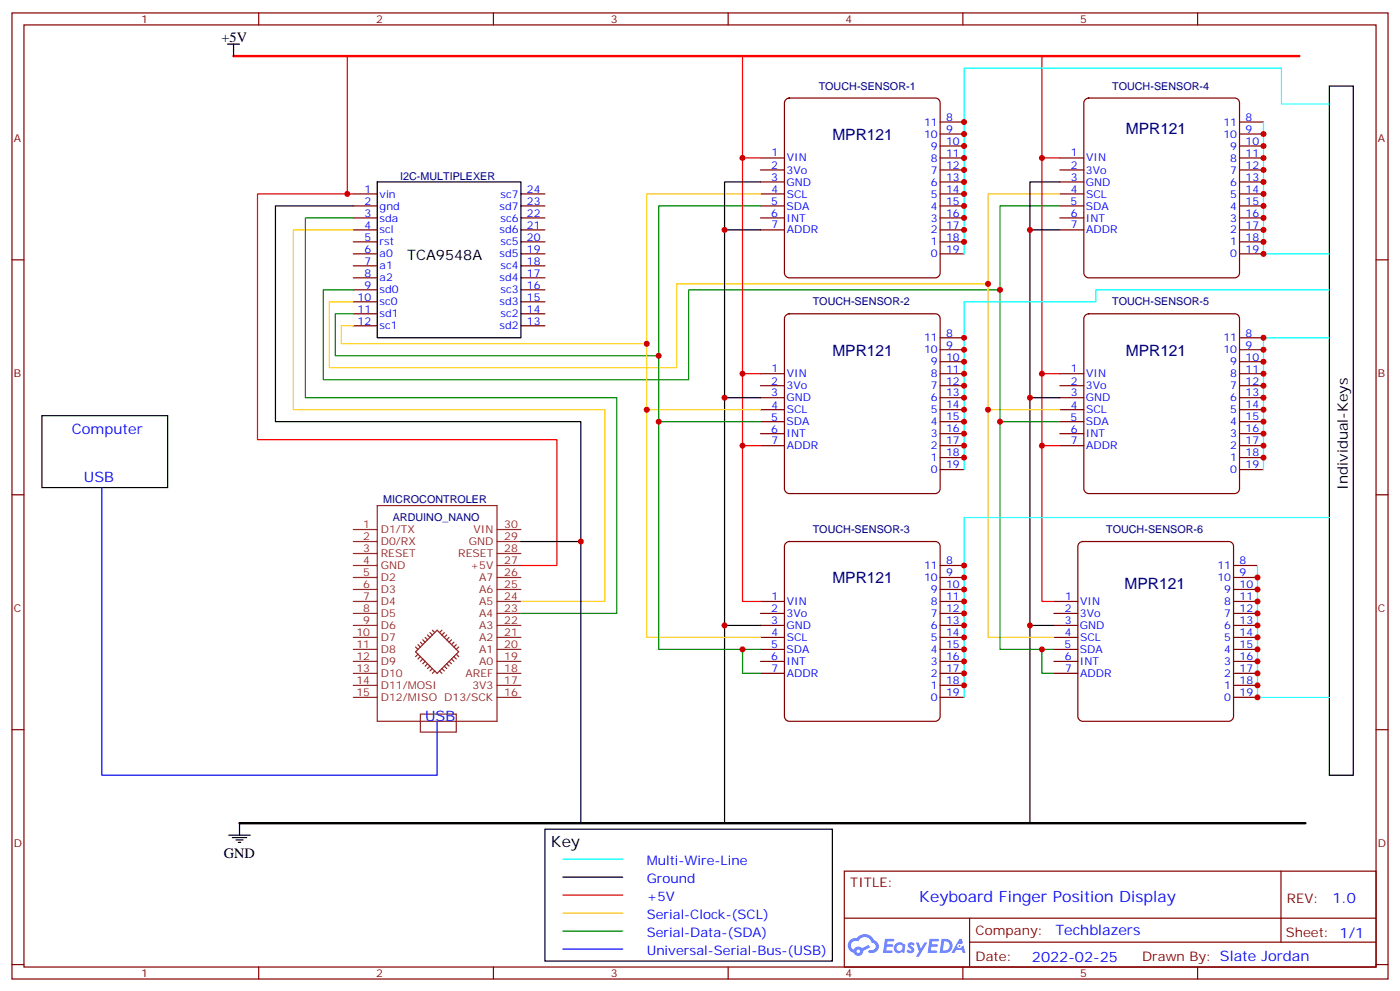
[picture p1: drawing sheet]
<svg xmlns="http://www.w3.org/2000/svg" width="412mm" height="292mm" viewBox="0 0 412 292" stroke-linecap="round" stroke-linejoin="round" font-family="sans-serif">
<g fill="none" stroke="#870000" stroke-width=".35">
<path d="M3.5 3.8h405.4v284.3h-405.4zM7.1 7.3h398.2v277.3h-398.2zM76.2 3.8v3.5M145.3 3.8v3.5M214.5 3.8v3.5M283.6 3.8v3.5M352.8 3.8v3.5M3.5 76.5h3.6M405.3 76.5h3.6M3.5 145.6h3.6M405.3 145.6h3.6M3.5 214.8h3.6"/>
<path d="M405.3 214.8h3.6M248.7 256.4h156.6v28.2h-156.6zM377.3 256.4v20.9M248.7 270.2h156.5M285.6 277.3h119.6M285.6 270.2v14.2M3.5 283.9h3.6M76.2 284.6v3.5M145.3 284.6v3.5M214.5 284.6v3.5M283.6 284.6v3.5M352.8 284.6v3.5"/>
<path d="M405.3 283.9h3.6"/>
</g>
<g fill="#5487ff">
<path d="M267.7 277.6a1.22 1.22 0 0 1 1.7 .2l-.4 .6a.47 .47 0 0 0-.3-.4 .47 .47 0 0 0-.5 .2l.1 .2a1.14 1.14 0 0 1 .8 1.8 1.14 1.14 0 0 1-1.9 0l-.2-.2 .5-.6 .7 .5a.29 .29 0 0 0 .3-.3 .29 .29 0 0 0-.2-.3 1.04 1.04 0 0 1-.6-1.7z"/>
<path d="M260.7 276.3h2.4l.3 .2-.2 .5-1.8 .1-.1 .8h1.5l.3 .4-.3 .4h-1.6l-.2 1.1h1.7l.2 .3-.2 .3-2.6 .1z"/>
<path d="M273.8 276.3h2.4l.3 .2-.1 .5-1.8 .1-.2 .8h1.6l.3 .4-.4 .4h-1.6l-.1 1.1h1.7l.2 .3-.2 .3-2.6 .1z"/>
<path d="M282.6 276.3h.7l.3 1.3-.6 .3a.69 .69 0 0 0-1 .3 .69 .69 0 0 0 .4 .9 .69 .69 0 0 0 .9-.6l.5-.2 .6 2.2h-.8l-.2-.9h-1.8l-.5 .9h-.8z"/>
<path d="M269.8 277.4h.8l.6 1.8 1.1-1.8h.9l-2.6 4.2h-.8l.9-1.5z"/>
<path d="M277.4 276.3l-.6 4.2h1.3a2.11 2.11 0 0 0 2.5-2.1 2.11 2.11 0 0 0-2.5-2.1zM278.1 277.1a1.39 1.39 0 0 1 1.7 1.4 1.39 1.39 0 0 1-1.8 1.3h-.3z"/>
<path d="M263.7 277.9a1.54 1.54 0 0 0-.1 2.2 1.54 1.54 0 0 0 2.2 .1l.6 .3 .3-2.3-.2-.3h-.4a1.49 1.49 0 0 0-2.4 0zM264 278.9a.94 .94 0 0 1 1.8 0 .94 .94 0 0 1-1.8 0z"/>
<path d="M250.4 276.7a2.18 2.18 0 0 0 1.1 3.7 1.44 1.44 0 0 0 1.6 .9 1.44 1.44 0 0 0 1.2-1.4l2-1.1-.5-.7-1.9 1a1.47 1.47 0 0 0-2.4 .4 1.39 1.39 0 0 1-.7-1.9 1.39 1.39 0 0 1 2-.5 2.12 2.12 0 0 1 2.2-1.3 2.12 2.12 0 0 1 1.9 1.7 1.14 1.14 0 0 1 1.1 1.4 1.14 1.14 0 0 1-1.7 .7 .43 .43 0 0 0-.5 .4 .43 .43 0 0 0 .4 .5 1.98 1.98 0 0 0 2.5-1.2 1.98 1.98 0 0 0-1.2-2.6 3.1 3.1 0 0 0-5.3-.6l-.9 .1zM252.3 280a.55 .55 0 0 1 1.1 0 .55 .55 0 0 1-1.1 0z"/>
<circle cx="282.6" cy="278.4" r=".26"/>
</g>
<g fill="none" stroke="#870000" stroke-width=".35">
<path d="M276.9 35.9h7.1M276.9 39.4h7.1M365.1 35.9h7.1M365.1 39.4h7.1M104.1 57.1h7M153.5 57.1h7M224 57.1h7.1M224 50h7.1M224 53.6h7.1M224 46.5h7.1M276.9 57.1h7.1M276.9 50h7.1"/>
<path d="M276.9 53.6h7.1M276.9 43h7.1M276.9 46.5h7.1M312.2 57.1h7.1M312.2 50h7.1M312.2 53.6h7.1M312.2 46.5h7.1M365.1 57.1h7.1M365.1 50h7.1M365.1 53.6h7.1M365.1 43h7.1M365.1 46.5h7.1"/>
<path d="M104.1 60.6h7M104.1 64.1h7M104.1 67.7h7M104.1 71.2h7M104.1 74.7h7M104.1 78.2h7M153.5 60.6h7M153.5 64.1h7M153.5 67.7h7M153.5 71.2h7M153.5 74.7h7M153.5 78.2h7"/>
<path d="M224 60.6h7.1M224 64.1h7.1M224 67.7h7.1M276.9 60.6h7.1M276.9 64.1h7.1M276.9 67.7h7.1M276.9 71.2h7.1M276.9 74.7h7.1M312.2 60.6h7.1M312.2 64.1h7.1M312.2 67.7h7.1M365.1 60.6h7.1"/>
<path d="M365.1 64.1h7.1M365.1 67.7h7.1M365.1 71.2h7.1M365.1 74.7h7.1M104.1 81.8h7M104.1 85.3h7M104.1 88.8h7M104.1 92.4h7M104.1 95.9h7M153.5 81.8h7M153.5 85.3h7M153.5 88.8h7"/>
<path d="M153.5 92.4h7M153.5 95.9h7M276.9 99.4h7.1M365.1 99.4h7.1M224 113.5h7.1M224 117.1h7.1M224 110h7.1M276.9 113.5h7.1M276.9 117.1h7.1M276.9 102.9h7.1M276.9 106.5h7.1M276.9 110h7.1"/>
<path d="M312.2 113.5h7.1M312.2 117.1h7.1M312.2 110h7.1M365.1 113.5h7.1M365.1 117.1h7.1M365.1 102.9h7.1M365.1 106.5h7.1M365.1 110h7.1M224 120.6h7.1M224 124.1h7.1M224 127.6h7.1M224 131.2h7.1"/>
<path d="M276.9 120.6h7.1M276.9 124.1h7.1M276.9 127.6h7.1M276.9 131.2h7.1M276.9 134.7h7.1M276.9 138.2h7.1M312.2 120.6h7.1M312.2 124.1h7.1M312.2 127.6h7.1M312.2 131.2h7.1M365.1 120.6h7.1M365.1 124.1h7.1"/>
<path d="M365.1 127.6h7.1M365.1 131.2h7.1M365.1 134.7h7.1M365.1 138.2h7.1M224 177h7.1M276.9 166.4h7.1M276.9 170h7.1M276.9 173.5h7.1M276.9 177h7.1M310.4 177h7.1M363.4 166.4h7M363.4 170h7"/>
<path d="M363.4 173.5h7M363.4 177h7M224 180.6h7.1M224 184.1h7.1M224 187.6h7.1M224 191.1h7.1M224 194.7h7.1M224 198.2h7.1M276.9 180.6h7.1M276.9 184.1h7.1M276.9 187.6h7.1M276.9 191.1h7.1"/>
<path d="M276.9 194.7h7.1M276.9 198.2h7.1M310.4 180.6h7.1M310.4 184.1h7.1M310.4 187.6h7.1M310.4 191.1h7.1M310.4 194.7h7.1M310.4 198.2h7.1M363.4 180.6h7M363.4 184.1h7M363.4 187.6h7M363.4 191.1h7"/>
<path d="M363.4 194.7h7M363.4 198.2h7M276.9 201.7h7.1M276.9 205.2h7.1M363.4 201.7h7M363.4 205.2h7"/>
</g>
<g fill="none" stroke="#000" stroke-width=".35">
<path d="M67 13h3.6M68.8 13v3.5M391.6 25.3h7v202.9h-7zM111.1 53.6h42.4v45.8h-42.4zM224 53.6h-10.6v188.7M312.2 53.6h-8.8v63.5M104.1 60.6h-23v63.5h90v35.3h-17.6M213.4 67.7h10.6M303.4 67.7h8.8M213.4 117.1h10.6M312.2 117.1h-8.8v67M12.3 122.3h37.1v21.2h-37.1z"/>
<path d="M171.1 159.4v82.9M213.4 184.1h10.6M310.4 184.1h-7v58.2M67.4 245.8h6.3M68.4 246.5h4.3M69.5 247.2h2.1M70.2 247.9h.7M70.6 242.3v3.5M160.5 244.1h84.7v38.8h-84.7zM165.8 258.2h17.6"/>
</g>
<g fill="none" stroke="#8c2424" stroke-width=".35">
<path d="M104.1 159.4h7M104.1 155.9h7M111.1 148.8h35.3v63.5h-35.3zM146.4 159.4h7.1M146.4 155.9h7.1M104.1 177h7M104.1 173.5h7M104.1 170h7M104.1 166.4h7M104.1 162.9h7M146.4 177h7.1M146.4 173.5h7.1"/>
<path d="M146.4 170h7.1M146.4 166.4h7.1M146.4 162.9h7.1M104.1 198.2h7M104.1 194.7h7M104.1 191.1h7M104.1 187.6h7M104.1 184.1h7M104.1 180.6h7M122.4 191.8l6.4-6.3 6.3 6.3-6.3 6.4zM122.4 190.4l.7 .7M123.1 189.7l.7 .7"/>
<path d="M123.1 192.5l-.7 .8M123.8 189l.7 .7M123.8 193.3l-.7 .7M124.5 188.3l.7 .7M124.5 194l-.7 .7M125.2 187.6l.7 .7M125.2 194.7l-.7 .7M125.9 186.9l.7 .7M125.9 195.4l-.7 .7M126.6 186.2l.8 .7M126.6 196.1l-.7 .7M127.4 196.8l-.8 .7"/>
<path d="M127.4 185.5l.7 .7M128.1 197.5l-.7 .7M129.5 197.5l.7 .7M130.2 196.8l.7 .7M130.2 185.5l-.7 .7M130.9 196.1l.7 .7M130.9 186.2l-.7 .7M131.6 195.4l.7 .7M131.6 186.9l-.7 .7M132.3 194.7l.7 .7M132.3 187.6l-.7 .7M133 194l.7 .7"/>
<path d="M133 188.3l-.7 .7M133.7 193.3l.7 .7M133.7 189l-.7 .7M134.4 192.5l.7 .8M134.4 189.7l-.7 .7M135.1 190.4l-.7 .7M146.4 198.2h7.1M146.4 194.7h7.1M146.4 191.1h7.1M146.4 187.6h7.1M146.4 184.1h7.1M146.4 180.6h7.1"/>
<path d="M104.1 201.7h7M104.1 205.2h7M123.8 210.2h10.6v5.3h-10.6zM146.4 201.7h7.1M146.4 205.2h7.1"/>
</g>
<path d="M30 143.5v84.7h98.8v-15.9M165.8 279.3h17.6" fill="none" stroke="#00f" stroke-width=".35"/>
<path d="M224 57.1h-33.5v44.1h-90v-5.3h3.6M312.2 57.1h-21.2v26.4h-91.7v24.7h-102.3v-19.4h7.1M104.1 67.7h-17.7v52.9h91.8v56.4h-24.7M291 83.5v37.1h21.2M190.5 101.2v19.4h33.5M190.5 120.6v67h33.5M291 120.6v67h19.4M165.8 268.7h17.6" fill="none" stroke="#fc0" stroke-width=".35"/>
<path d="M104.1 64.1h-14.1v53h91.7v63.5h-28.2M224 60.6h-30v44.1h-95.2v-12.3h5.3M312.2 60.6h-17.6v24.7h-91.8v26.5h-107.6v-26.5h8.9M294.6 85.3v38.8h17.6M194 104.7v19.4h30M194 124.1v67h30M294.6 124.1v67h15.8M218.7 191.1v7.1h5.3M306.9 191.1v7.1h3.5M165.8 274h17.6" fill="none" stroke="#008700" stroke-width=".35"/>
<path d="M231.4 29.4l1.1-.5h43a1.41 1.41 0 0 1 1.4 1.4v50.1a1.51 1.51 0 0 1-1.4 1.4h-43a1.51 1.51 0 0 1-1.4-1.4v-50.1zM319.6 29.4l1.1-.5h43a1.41 1.41 0 0 1 1.4 1.4v50.1a1.51 1.51 0 0 1-1.4 1.4h-43a1.51 1.51 0 0 1-1.4-1.4v-50.1zM231.4 92.9l1.1-.5h43a1.41 1.41 0 0 1 1.4 1.4v50.1a1.51 1.51 0 0 1-1.4 1.4h-43a1.51 1.51 0 0 1-1.4-1.4v-50.1zM319.6 92.9l1.1-.5h43a1.41 1.41 0 0 1 1.4 1.4v50.1a1.51 1.51 0 0 1-1.4 1.4h-43a1.51 1.51 0 0 1-1.4-1.4v-50.1zM231.4 160l1.1-.6h43a1.41 1.41 0 0 1 1.4 1.4v50.1a1.51 1.51 0 0 1-1.4 1.4h-43a1.51 1.51 0 0 1-1.4-1.4v-50.1zM317.8 160l1.1-.6h43a1.41 1.41 0 0 1 1.5 1.4v50.1a1.51 1.51 0 0 1-1.5 1.4h-43a1.51 1.51 0 0 1-1.4-1.4v-50.1z" fill="none" stroke="#800000" stroke-width=".35"/>
<path d="M102.3 16.5v40.6M218.7 16.5v30h5.3M306.9 16.5v30h5.3M104.1 57.1h-28.3v72.3h88.2v37h-10.5M218.7 46.5v63.5h5.3M306.9 46.5v63.5h5.3M218.7 110v67h5.3M306.9 110v67h3.5M218.7 131.2h5.3M306.9 131.2h5.3M165.8 263.5h17.6" fill="none" stroke="#f00" stroke-width=".35"/>
<path d="M68.8 16.5h314" fill="none" stroke="#f00" stroke-width=".71"/>
<path d="M70.6 242.3h313.9" fill="none" stroke="#000" stroke-width=".71"/>
<path d="M372.2 35.9v38.8h19.4M391.6 30.6h-14.1v-10.6h-93.5v54.7M391.6 99.4h-19.4v38.8M391.6 85.3h-68.8v3.5h-38.8v49.4M391.6 152.3h-107.6v52.9M370.4 166.4v38.8h21.2M165.8 252.9h17.6" fill="none" stroke="#0ff" stroke-width=".35"/>
<g fill="#c00">
<circle cx="306.9" cy="46.5" r=".88"/>
<circle cx="306.9" cy="110" r=".88"/>
<circle cx="218.7" cy="46.5" r=".88"/>
<circle cx="218.7" cy="110" r=".88"/>
<circle cx="102.3" cy="57.1" r=".88"/>
<circle cx="303.4" cy="184.1" r=".88"/>
<circle cx="303.4" cy="117.1" r=".88"/>
<circle cx="171.1" cy="159.4" r=".88"/>
<circle cx="213.4" cy="117.1" r=".88"/>
<circle cx="213.4" cy="184.1" r=".88"/>
<circle cx="291" cy="83.5" r=".88"/>
<circle cx="291" cy="120.6" r=".88"/>
<circle cx="294.6" cy="124.1" r=".88"/>
<circle cx="190.5" cy="101.2" r=".88"/>
<circle cx="190.5" cy="120.6" r=".88"/>
<circle cx="194" cy="104.7" r=".88"/>
<circle cx="194" cy="124.1" r=".88"/>
<circle cx="218.7" cy="191.1" r=".88"/>
<circle cx="218.7" cy="131.2" r=".88"/>
<circle cx="306.9" cy="191.1" r=".88"/>
<circle cx="306.9" cy="131.2" r=".88"/>
<circle cx="294.6" cy="85.3" r=".88"/>
<circle cx="213.4" cy="67.7" r=".88"/>
<circle cx="303.4" cy="67.7" r=".88"/>
<circle cx="284" cy="166.4" r=".88"/>
<circle cx="284" cy="170" r=".88"/>
<circle cx="284" cy="173.5" r=".88"/>
<circle cx="284" cy="177" r=".88"/>
<circle cx="284" cy="180.6" r=".88"/>
<circle cx="284" cy="184.1" r=".88"/>
<circle cx="284" cy="187.6" r=".88"/>
<circle cx="284" cy="191.1" r=".88"/>
<circle cx="284" cy="194.7" r=".88"/>
<circle cx="284" cy="198.2" r=".88"/>
<circle cx="284" cy="201.7" r=".88"/>
<circle cx="372.2" cy="102.9" r=".88"/>
<circle cx="372.2" cy="106.5" r=".88"/>
<circle cx="372.2" cy="110" r=".88"/>
<circle cx="372.2" cy="113.5" r=".88"/>
<circle cx="372.2" cy="117.1" r=".88"/>
<circle cx="372.2" cy="120.6" r=".88"/>
<circle cx="372.2" cy="124.1" r=".88"/>
<circle cx="372.2" cy="127.6" r=".88"/>
<circle cx="372.2" cy="131.2" r=".88"/>
<circle cx="372.2" cy="134.7" r=".88"/>
<circle cx="372.2" cy="99.4" r=".88"/>
<circle cx="370.4" cy="170" r=".88"/>
<circle cx="370.4" cy="173.5" r=".88"/>
<circle cx="370.4" cy="177" r=".88"/>
<circle cx="370.4" cy="180.6" r=".88"/>
<circle cx="370.4" cy="184.1" r=".88"/>
<circle cx="370.4" cy="187.6" r=".88"/>
<circle cx="370.4" cy="191.1" r=".88"/>
<circle cx="370.4" cy="194.7" r=".88"/>
<circle cx="370.4" cy="198.2" r=".88"/>
<circle cx="370.4" cy="201.7" r=".88"/>
<circle cx="370.4" cy="205.2" r=".88"/>
<circle cx="284" cy="102.9" r=".88"/>
<circle cx="284" cy="106.5" r=".88"/>
<circle cx="284" cy="110" r=".88"/>
<circle cx="284" cy="113.5" r=".88"/>
<circle cx="284" cy="117.1" r=".88"/>
<circle cx="284" cy="120.6" r=".88"/>
<circle cx="284" cy="124.1" r=".88"/>
<circle cx="284" cy="127.6" r=".88"/>
<circle cx="284" cy="131.2" r=".88"/>
<circle cx="284" cy="134.7" r=".88"/>
<circle cx="284" cy="99.4" r=".88"/>
<circle cx="284" cy="39.4" r=".88"/>
<circle cx="284" cy="43" r=".88"/>
<circle cx="284" cy="46.5" r=".88"/>
<circle cx="284" cy="50" r=".88"/>
<circle cx="284" cy="53.6" r=".88"/>
<circle cx="284" cy="57.1" r=".88"/>
<circle cx="284" cy="60.6" r=".88"/>
<circle cx="284" cy="64.1" r=".88"/>
<circle cx="284" cy="67.7" r=".88"/>
<circle cx="284" cy="71.2" r=".88"/>
<circle cx="284" cy="35.9" r=".88"/>
<circle cx="372.2" cy="39.4" r=".88"/>
<circle cx="372.2" cy="43" r=".88"/>
<circle cx="372.2" cy="46.5" r=".88"/>
<circle cx="372.2" cy="50" r=".88"/>
<circle cx="372.2" cy="53.6" r=".88"/>
<circle cx="372.2" cy="57.1" r=".88"/>
<circle cx="372.2" cy="60.6" r=".88"/>
<circle cx="372.2" cy="64.1" r=".88"/>
<circle cx="372.2" cy="67.7" r=".88"/>
<circle cx="372.2" cy="71.2" r=".88"/>
<circle cx="372.2" cy="74.7" r=".88"/>
</g>
<g font-size="4.6" fill="#000080">
<text x="245.2" y="41.2">MPR121</text>
<text x="331.6" y="39.4">MPR121</text>
<text x="245.2" y="104.7">MPR121</text>
<text x="331.6" y="104.7">MPR121</text>
<text x="245.2" y="171.7">MPR121</text>
<text x="331.3" y="173.3">MPR121</text>
</g>
<text font-size="4.6" x="162.3" y="249.3">Key</text>
<text font-size="4.6" fill="#00f" x="270.8" y="265.4">Keyboard Finger Position Display</text>
<g font-size="4.2">
<text x="65.3" y="12.3">+5V</text>
<text x="119.9" y="76.5">TCA9548A</text>
<text x="397" y="144.2" transform="rotate(-90 397 144.2)">Individual-Keys</text>
<text x="65.9" y="252.5">GND</text>
</g>
<g font-size="4.2" fill="#00f">
<text x="21.2" y="127.6">Computer</text>
<text x="24.7" y="141.7">USB</text>
<text x="125.2" y="212.3">USB</text>
<text x="392.5" y="265.7">1.0</text>
<text x="310.9" y="275.2">Techblazers</text>
<text x="304" y="283">2022-02-25</text>
</g>
<g font-size="3.9" fill="#00f">
<text x="190.5" y="254.6">Multi-Wire-Line</text>
<text x="190.5" y="259.9">Ground</text>
<text x="190.5" y="265.2">+5V</text>
<text x="190.5" y="270.5">Serial-Clock-(SCL)</text>
<text x="190.5" y="275.8">Serial-Data-(SDA)</text>
<text x="190.5" y="281.1">Universal-Serial-Bus-(USB)</text>
</g>
<g font-size="3.9" fill="#800">
<text x="250.5" y="261">TITLE:</text>
<text x="379.1" y="265.7">REV:</text>
<text x="287.4" y="275.2">Company:</text>
<text x="378.7" y="275.8">Sheet: 1/1</text>
<text x="287.4" y="282.9">Date:</text>
<text x="336.4" y="282.9">Drawn By: Slate Jordan</text>
</g>
<g font-size="3.2" fill="#800">
<text x="41.6" y="6.8">1</text>
<text x="110.8" y="6.8">2</text>
<text x="179.9" y="6.8">3</text>
<text x="249.1" y="6.8">4</text>
<text x="318.2" y="6.8">5</text>
<text x="4.1" y="41.9">A</text>
<text x="405.9" y="41.9">A</text>
<text x="4.1" y="111.1">B</text>
<text x="405.9" y="111.1">B</text>
<text x="4.1" y="180.2">C</text>
<text x="405.9" y="180.2">C</text>
<text x="4.1" y="249.3">D</text>
<text x="405.9" y="249.3">D</text>
<text x="41.6" y="287.6">1</text>
<text x="110.8" y="287.6">2</text>
<text x="179.9" y="287.6">3</text>
<text x="249.1" y="287.6">4</text>
<text x="318.2" y="287.6">5</text>
</g>
<g font-size="3.2" fill="#000080">
<text x="241.2" y="26.4">TOUCH-SENSOR-1</text>
<text x="327.6" y="26.4">TOUCH-SENSOR-4</text>
<text x="117.8" y="52.8">I2C-MULTIPLEXER</text>
<text x="239.4" y="89.9">TOUCH-SENSOR-2</text>
<text x="327.6" y="89.9">TOUCH-SENSOR-5</text>
<text x="112.9" y="148.1">MICROCONTROLER</text>
<text x="115.7" y="153.4">ARDUINO_NANO</text>
<text x="239.4" y="156.9">TOUCH-SENSOR-3</text>
<text x="325.8" y="156.9">TOUCH-SENSOR-6</text>
</g>
<g font-size="3.2" fill="#00f">
<text x="278.7" y="35.6">8</text>
<text x="366.9" y="35.6">8</text>
<text x="272.2" y="37">11</text>
<text x="272.2" y="40.5">10</text>
<text x="278.7" y="39.1">9</text>
<text x="360.4" y="37">11</text>
<text x="360.4" y="40.5">10</text>
<text x="366.9" y="39.1">9</text>
<text x="227.3" y="46">1</text>
<text x="231.8" y="47.4">VIN</text>
<text x="274.2" y="44">9</text>
<text x="274.2" y="47.6">8</text>
<text x="278.7" y="42.6">10</text>
<text x="278.7" y="46.1">11</text>
<text x="315.5" y="46">1</text>
<text x="320" y="47.4">VIN</text>
<text x="362.4" y="44">9</text>
<text x="362.4" y="47.6">8</text>
<text x="366.9" y="42.6">10</text>
<text x="366.9" y="46.1">11</text>
<text x="227.2" y="49.7">2</text>
<text x="227.2" y="53.2">3</text>
<text x="231.7" y="51.1">3Vo</text>
<text x="274.2" y="51.1">7</text>
<text x="278.7" y="49.7">12</text>
<text x="278.7" y="53.2">13</text>
<text x="315.4" y="49.7">2</text>
<text x="315.4" y="53.2">3</text>
<text x="319.9" y="51.1">3Vo</text>
<text x="362.4" y="51.1">7</text>
<text x="366.9" y="49.7">12</text>
<text x="366.9" y="53.2">13</text>
<text x="107.3" y="56.7">1</text>
<text x="111.8" y="58.1">vin</text>
<text x="147.4" y="58.1">sc7</text>
<text x="155.2" y="56.7">24</text>
<text x="227.2" y="56.7">4</text>
<text x="231.7" y="54.6">GND</text>
<text x="231.7" y="58.2">SCL</text>
<text x="274.2" y="54.6">6</text>
<text x="274.2" y="58.1">5</text>
<text x="278.7" y="56.7">14</text>
<text x="315.4" y="56.7">4</text>
<text x="319.9" y="54.6">GND</text>
<text x="319.9" y="58.2">SCL</text>
<text x="362.4" y="54.6">6</text>
<text x="362.4" y="58.1">5</text>
<text x="366.9" y="56.7">14</text>
<text x="107.3" y="60.3">2</text>
<text x="107.3" y="63.8">3</text>
<text x="111.8" y="61.7">gnd</text>
<text x="111.8" y="65.2">sda</text>
<text x="147.1" y="61.7">sd7</text>
<text x="147.4" y="65.2">sc6</text>
<text x="155.2" y="63.8">22</text>
<text x="155.2" y="60.3">23</text>
<text x="227.2" y="60.3">5</text>
<text x="227.2" y="63.8">6</text>
<text x="231.6" y="61.7">SDA</text>
<text x="231.7" y="65.2">INT</text>
<text x="274.2" y="61.7">4</text>
<text x="274.2" y="65.2">3</text>
<text x="278.7" y="60.3">15</text>
<text x="278.7" y="63.8">16</text>
<text x="315.4" y="60.3">5</text>
<text x="315.4" y="63.8">6</text>
<text x="319.8" y="61.7">SDA</text>
<text x="319.9" y="65.2">INT</text>
<text x="362.4" y="61.7">4</text>
<text x="362.4" y="65.2">3</text>
<text x="366.9" y="60.3">15</text>
<text x="366.9" y="63.8">16</text>
<text x="107.3" y="67.3">4</text>
<text x="107.3" y="70.8">5</text>
<text x="111.8" y="68.7">scl</text>
<text x="147.1" y="68.7">sd6</text>
<text x="155.2" y="70.8">20</text>
<text x="155.2" y="67.3">21</text>
<text x="227.3" y="67.2">7</text>
<text x="231.8" y="68.6">ADDR</text>
<text x="274.2" y="68.7">2</text>
<text x="278.7" y="67.3">17</text>
<text x="278.7" y="70.8">18</text>
<text x="315.5" y="67.2">7</text>
<text x="320" y="68.6">ADDR</text>
<text x="362.4" y="68.7">2</text>
<text x="366.9" y="67.3">17</text>
<text x="366.9" y="70.8">18</text>
<text x="107.3" y="74.4">6</text>
<text x="107.3" y="77.9">7</text>
<text x="111.8" y="72.2">rst</text>
<text x="111.8" y="75.8">a0</text>
<text x="147.1" y="75.8">sd5</text>
<text x="147.4" y="72.2">sc5</text>
<text x="155.2" y="77.9">18</text>
<text x="155.2" y="74.4">19</text>
<text x="274.2" y="72.2">1</text>
<text x="274.2" y="75.8">0</text>
<text x="278.7" y="74.4">19</text>
<text x="362.4" y="72.2">1</text>
<text x="362.4" y="75.8">0</text>
<text x="366.9" y="74.4">19</text>
<text x="107.3" y="81.4">8</text>
<text x="111.8" y="79.3">a1</text>
<text x="111.8" y="82.8">a2</text>
<text x="147.1" y="82.8">sd4</text>
<text x="147.4" y="79.3">sc4</text>
<text x="155.2" y="81.4">17</text>
<text x="105.3" y="88.5">10</text>
<text x="107.3" y="84.9">9</text>
<text x="111.8" y="86.4">sd0</text>
<text x="111.8" y="89.9">sc0</text>
<text x="147.1" y="89.9">sd3</text>
<text x="147.4" y="86.4">sc3</text>
<text x="155.2" y="88.5">15</text>
<text x="155.2" y="84.9">16</text>
<text x="105.3" y="92">11</text>
<text x="105.3" y="95.5">12</text>
<text x="111.8" y="93.4">sd1</text>
<text x="147.4" y="93.4">sc2</text>
<text x="155.2" y="95.5">13</text>
<text x="155.2" y="92">14</text>
<text x="111.8" y="96.9">sc1</text>
<text x="147.1" y="96.9">sd2</text>
<text x="272.2" y="100.5">11</text>
<text x="278.7" y="99.1">8</text>
<text x="360.4" y="100.5">11</text>
<text x="366.9" y="99.1">8</text>
<text x="272.2" y="104">10</text>
<text x="274.2" y="107.5">9</text>
<text x="278.7" y="102.6">9</text>
<text x="278.7" y="106.1">10</text>
<text x="360.4" y="104">10</text>
<text x="362.4" y="107.5">9</text>
<text x="366.9" y="102.6">9</text>
<text x="366.9" y="106.1">10</text>
<text x="227.2" y="113.2">2</text>
<text x="227.3" y="109.5">1</text>
<text x="231.8" y="110.9">VIN</text>
<text x="274.2" y="111.1">8</text>
<text x="278.7" y="109.6">11</text>
<text x="278.7" y="113.2">12</text>
<text x="315.4" y="113.2">2</text>
<text x="315.5" y="109.5">1</text>
<text x="320" y="110.9">VIN</text>
<text x="362.4" y="111.1">8</text>
<text x="366.9" y="109.6">11</text>
<text x="366.9" y="113.2">12</text>
<text x="227.2" y="116.7">3</text>
<text x="231.7" y="114.6">3Vo</text>
<text x="231.7" y="118.1">GND</text>
<text x="274.2" y="114.6">7</text>
<text x="274.2" y="118.1">6</text>
<text x="278.7" y="116.7">13</text>
<text x="315.4" y="116.7">3</text>
<text x="319.9" y="114.6">3Vo</text>
<text x="319.9" y="118.1">GND</text>
<text x="362.4" y="114.6">7</text>
<text x="362.4" y="118.1">6</text>
<text x="366.9" y="116.7">13</text>
<text x="227.2" y="123.8">5</text>
<text x="227.2" y="120.2">4</text>
<text x="231.6" y="125.2">SDA</text>
<text x="231.7" y="121.7">SCL</text>
<text x="274.2" y="121.6">5</text>
<text x="274.2" y="125.2">4</text>
<text x="278.7" y="120.2">14</text>
<text x="278.7" y="123.8">15</text>
<text x="315.4" y="123.8">5</text>
<text x="315.4" y="120.2">4</text>
<text x="319.8" y="125.2">SDA</text>
<text x="319.9" y="121.7">SCL</text>
<text x="362.4" y="121.6">5</text>
<text x="362.4" y="125.2">4</text>
<text x="366.9" y="120.2">14</text>
<text x="366.9" y="123.8">15</text>
<text x="227.2" y="127.3">6</text>
<text x="227.3" y="130.7">7</text>
<text x="231.7" y="128.7">INT</text>
<text x="274.2" y="128.7">3</text>
<text x="278.7" y="127.3">16</text>
<text x="278.7" y="130.8">17</text>
<text x="315.4" y="127.3">6</text>
<text x="315.5" y="130.7">7</text>
<text x="319.9" y="128.7">INT</text>
<text x="362.4" y="128.7">3</text>
<text x="366.9" y="127.3">16</text>
<text x="366.9" y="130.8">17</text>
<text x="231.8" y="132.1">ADDR</text>
<text x="274.2" y="132.2">2</text>
<text x="274.2" y="135.7">1</text>
<text x="278.7" y="134.3">18</text>
<text x="278.7" y="137.9">19</text>
<text x="320" y="132.1">ADDR</text>
<text x="362.4" y="132.2">2</text>
<text x="362.4" y="135.7">1</text>
<text x="366.9" y="134.3">18</text>
<text x="366.9" y="137.9">19</text>
<text x="274.2" y="139.3">0</text>
<text x="362.4" y="139.3">0</text>
<text x="272.2" y="167.5">11</text>
<text x="278.7" y="166.1">8</text>
<text x="358.6" y="167.5">11</text>
<text x="365.1" y="166.1">8</text>
<text x="272.2" y="171">10</text>
<text x="278.7" y="169.6">9</text>
<text x="278.7" y="173.1">10</text>
<text x="358.6" y="171">10</text>
<text x="365.1" y="169.6">9</text>
<text x="365.1" y="173.1">10</text>
<text x="227.3" y="176.5">1</text>
<text x="231.8" y="177.9">VIN</text>
<text x="274.2" y="174.6">9</text>
<text x="274.2" y="178.1">8</text>
<text x="278.7" y="176.7">11</text>
<text x="313.7" y="176.5">1</text>
<text x="318.2" y="177.9">VIN</text>
<text x="360.6" y="174.6">9</text>
<text x="360.6" y="178.1">8</text>
<text x="365.1" y="176.7">11</text>
<text x="227.2" y="180.2">2</text>
<text x="227.2" y="183.7">3</text>
<text x="231.7" y="181.6">3Vo</text>
<text x="231.7" y="185.1">GND</text>
<text x="274.2" y="181.6">7</text>
<text x="274.2" y="185.1">6</text>
<text x="278.7" y="180.2">12</text>
<text x="278.7" y="183.7">13</text>
<text x="313.6" y="180.2">2</text>
<text x="313.6" y="183.7">3</text>
<text x="318.1" y="181.6">3Vo</text>
<text x="318.1" y="185.1">GND</text>
<text x="360.6" y="181.6">7</text>
<text x="360.6" y="185.1">6</text>
<text x="365.1" y="180.2">12</text>
<text x="365.1" y="183.7">13</text>
<text x="227.2" y="190.8">5</text>
<text x="227.2" y="187.3">4</text>
<text x="231.7" y="188.7">SCL</text>
<text x="274.2" y="188.7">5</text>
<text x="278.7" y="187.3">14</text>
<text x="278.7" y="190.8">15</text>
<text x="313.6" y="190.8">5</text>
<text x="313.7" y="187.3">4</text>
<text x="318.2" y="188.7">SCL</text>
<text x="360.6" y="188.7">5</text>
<text x="365.1" y="187.3">14</text>
<text x="365.1" y="190.8">15</text>
<text x="227.2" y="194.3">6</text>
<text x="227.3" y="197.7">7</text>
<text x="231.6" y="192.2">SDA</text>
<text x="231.7" y="195.7">INT</text>
<text x="274.2" y="192.2">4</text>
<text x="274.2" y="195.7">3</text>
<text x="278.7" y="194.3">16</text>
<text x="278.7" y="197.8">17</text>
<text x="313.6" y="194.3">6</text>
<text x="313.7" y="197.7">7</text>
<text x="318.1" y="192.2">SDA</text>
<text x="318.1" y="195.7">INT</text>
<text x="360.6" y="192.2">4</text>
<text x="360.6" y="195.7">3</text>
<text x="365.1" y="194.3">16</text>
<text x="365.1" y="197.8">17</text>
<text x="231.8" y="199.1">ADDR</text>
<text x="274.2" y="199.2">2</text>
<text x="274.2" y="202.8">1</text>
<text x="278.7" y="201.4">18</text>
<text x="318.2" y="199.1">ADDR</text>
<text x="360.6" y="199.2">2</text>
<text x="360.6" y="202.8">1</text>
<text x="365.1" y="201.4">18</text>
<text x="274.2" y="206.3">0</text>
<text x="278.7" y="204.9">19</text>
<text x="360.6" y="206.3">0</text>
<text x="365.1" y="204.9">19</text>
</g>
<g font-size="3.2" fill="#8d2323">
<text x="107" y="155.5">1</text>
<text x="148.5" y="155.5">30</text>
<text x="107" y="159">2</text>
<text x="112.2" y="160.4">D0/RX</text>
<text x="112.2" y="156.9">D1/TX</text>
<text x="138.1" y="160.4">GND</text>
<text x="139.5" y="156.9">VIN</text>
<text x="148.5" y="159">29</text>
<text x="107" y="166.1">4</text>
<text x="107" y="162.6">3</text>
<text x="112.2" y="167.5">GND</text>
<text x="112.2" y="164">RESET</text>
<text x="135" y="164">RESET</text>
<text x="138.6" y="167.5">+5V</text>
<text x="148.5" y="162.6">28</text>
<text x="148.5" y="166.1">27</text>
<text x="107" y="173.1">6</text>
<text x="107" y="169.6">5</text>
<text x="112.2" y="171">D2</text>
<text x="141.2" y="171">A7</text>
<text x="148.5" y="169.6">26</text>
<text x="148.5" y="173.1">25</text>
<text x="107" y="176.7">7</text>
<text x="112.2" y="178.1">D4</text>
<text x="112.2" y="174.6">D3</text>
<text x="141.2" y="174.6">A6</text>
<text x="141.2" y="178.1">A5</text>
<text x="148.5" y="176.7">24</text>
<text x="107" y="183.7">9</text>
<text x="107" y="180.2">8</text>
<text x="112.2" y="185.1">D6</text>
<text x="112.2" y="181.6">D5</text>
<text x="141.2" y="181.6">A4</text>
<text x="141.2" y="185.1">A3</text>
<text x="148.5" y="180.2">23</text>
<text x="148.5" y="183.7">22</text>
<text x="105" y="190.8">11</text>
<text x="105" y="187.3">10</text>
<text x="112.2" y="188.7">D7</text>
<text x="141.2" y="188.7">A2</text>
<text x="148.5" y="187.3">21</text>
<text x="148.5" y="190.8">20</text>
<text x="105" y="197.8">13</text>
<text x="105" y="194.3">12</text>
<text x="112.2" y="195.7">D9</text>
<text x="112.2" y="192.2">D8</text>
<text x="141.2" y="192.2">A1</text>
<text x="141.2" y="195.7">A0</text>
<text x="148.5" y="194.3">19</text>
<text x="148.5" y="197.8">18</text>
<text x="105" y="201.4">14</text>
<text x="112.2" y="202.8">D11/MOSI</text>
<text x="112.2" y="199.2">D10</text>
<text x="137.1" y="199.2">AREF</text>
<text x="139.1" y="202.8">3V3</text>
<text x="148.5" y="201.4">17</text>
<text x="105" y="204.9">15</text>
<text x="112.2" y="206.3">D12/MISO D13/SCK</text>
<text x="148.5" y="204.9">16</text>
</g>
</svg>
